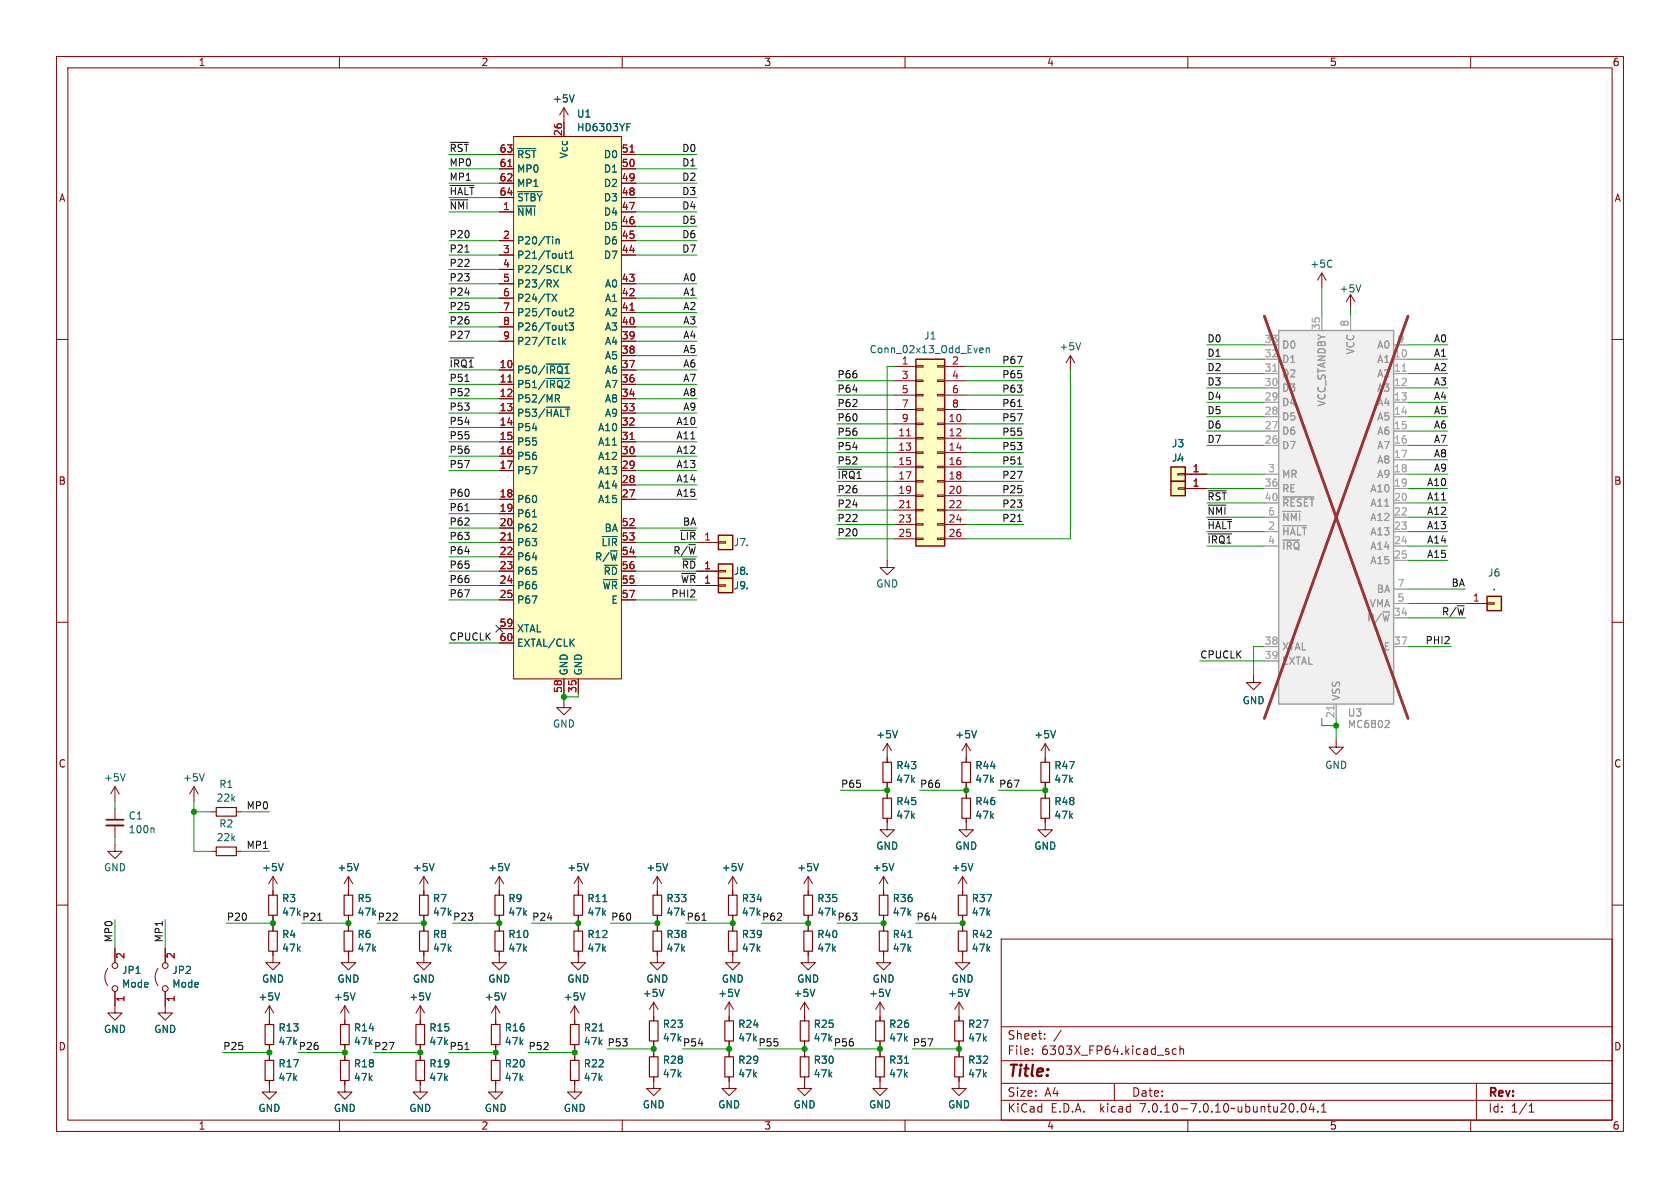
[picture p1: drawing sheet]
<svg xmlns="http://www.w3.org/2000/svg" width="297mm" height="210mm" viewBox="0 0 297 210" stroke-linecap="round" stroke-linejoin="round" font-family="sans-serif">
<g fill="none" stroke="#840000" stroke-width=".18">
<path d="M10 10h277v190h-277zM12 12h273v186h-273zM60 10v2M99.7 19.1v5M99.7 19.1l-.8 1.2M99.7 19.1l.8 1.2M110 10v2M160 10v2M210 10v2M260 10v2M88.3 37.5h2.5M88.3 34.9h2.5"/>
<path d="M88.3 32.4h2.5M88.3 29.8h2.5M88.3 27.3h2.5M90.8 24.1h19.1v95.9h-19.1zM109.9 37.5h2.5M109.9 34.9h2.5M109.9 32.4h2.5M109.9 29.8h2.5M109.9 27.3h2.5M10 60h2M88.3 42.5h2.5M88.3 45.1h2.5"/>
<path d="M88.3 47.6h2.5M88.3 57.8h2.5M88.3 55.2h2.5M88.3 52.7h2.5M88.3 50.2h2.5M109.9 42.5h2.5M109.9 45.1h2.5M109.9 57.8h2.5M109.9 55.2h2.5M109.9 52.7h2.5M109.9 50.2h2.5M109.9 40h2.5"/>
<path d="M233.7 48.3l-.8 1.2M233.7 48.3v2.5M233.7 48.3l.7 1.2M238.8 52.1l-.8 1.2M238.8 52.1v2.5M238.8 52.1l.7 1.2M285 60h2M88.3 65.4h2.5M88.3 67.9h2.5M88.3 70.5h2.5M88.3 73h2.5M88.3 75.6h2.5"/>
<path d="M88.3 78.1h2.5M88.3 60.3h2.5M109.9 65.4h2.5M109.9 67.9h2.5M109.9 70.5h2.5M109.9 73h2.5M109.9 75.6h2.5M109.9 78.1h2.5M109.9 62.9h2.5M109.9 60.3h2.5M158.1 64.8h3.8M158.1 74.9h3.8"/>
<path d="M158.1 77.5h3.8M158.1 67.3h3.8M158.1 69.9h3.8M158.1 72.4h3.8M161.9 79.9h1.3v.2h-1.3zM161.9 77.3h1.3v.3h-1.3zM161.9 74.8h1.3v.3h-1.3zM161.9 72.3h1.3v.2h-1.3zM161.9 69.7h1.3v.3h-1.3zM161.9 67.2h1.3v.2h-1.3zM161.9 64.6h1.3v.3h-1.3zM165.7 79.9h1.3v.2h-1.3z"/>
<path d="M165.7 77.3h1.3v.3h-1.3zM165.7 74.8h1.3v.3h-1.3zM165.7 72.3h1.3v.2h-1.3zM165.7 69.7h1.3v.3h-1.3zM165.7 67.2h1.3v.2h-1.3zM165.7 64.6h1.3v.3h-1.3zM167 64.8h3.8M167 74.9h3.8M167 77.5h3.8M167 67.3h3.8M167 69.9h3.8M167 72.4h3.8"/>
<path d="M189.2 62.9l-.7 1.2M189.2 62.9v2.5M189.2 62.9l.8 1.2M88.3 95.9h2.5M88.3 80.6h2.5M88.3 83.2h2.5M88.3 88.3h2.5M88.3 90.8h2.5M88.3 93.3h2.5M88.3 98.4h2.5M109.9 95.9h2.5M109.9 80.6h2.5"/>
<path d="M109.9 83.2h2.5M109.9 88.3h2.5M109.9 93.3h2.5M109.9 98.4h2.5M109.9 85.7h2.5M123.2 95.9h3.8M127 95.8h1.3v.2h-1.3zM156.8 99.1v1.2h1.3l-1.3 1.3-1.2-1.3h1.2M158.1 80h3.8M158.1 82.6h3.8M158.1 85.1h3.8M158.1 87.6h3.8"/>
<path d="M158.1 90.2h3.8M158.1 92.7h3.8M158.1 95.3h3.8M161.9 95.1h1.3v.3h-1.3zM161.9 92.6h1.3v.2h-1.3zM161.9 90h1.3v.3h-1.3zM161.9 87.5h1.3v.3h-1.3zM161.9 85h1.3v.2h-1.3zM161.9 82.4h1.3v.3h-1.3zM165.7 95.1h1.3v.3h-1.3zM165.7 92.6h1.3v.2h-1.3zM165.7 90h1.3v.3h-1.3z"/>
<path d="M165.7 87.5h1.3v.3h-1.3zM165.7 85h1.3v.2h-1.3zM165.7 82.4h1.3v.3h-1.3zM167 80h3.8M167 82.6h3.8M167 85.1h3.8M167 87.6h3.8M167 90.2h3.8M167 92.7h3.8M167 95.3h3.8M208.3 83.7h1.2v.2h-1.2zM208.3 86.2h1.2v.3h-1.2z"/>
<path d="M209.5 83.8h3.9M209.5 86.4h3.9M10 110h2M88.3 101h2.5M88.3 103.5h2.5M88.3 106h2.5M88.3 111.1h2.5M88.3 113.7h2.5M109.9 101h2.5M109.9 103.5h2.5M109.9 106h2.5M123.2 101h3.8"/>
<path d="M123.2 103.5h3.8M127 100.8h1.3v.3h-1.3zM127 103.4h1.3v.2h-1.3zM221.6 119.4v1.3h-1.3l1.3 1.2 1.3-1.2h-1.3M259.1 106.7h3.8M262.9 106.6h1.3v.2h-1.3zM285 110h2M20.3 139.1l-.7 1.2M20.3 139.1v2.5M20.3 139.1l.8 1.2M34.3 139.1l-.8 1.2M34.3 139.1v2.5"/>
<path d="M34.3 139.1l.8 1.2M99.7 123.8v1.3h1.3l-1.3 1.3-1.3-1.3h1.3M99.7 120v2.6M102.2 120v2.6M156.8 131.4v3.3M156.8 138.3v.8M156.8 131.4l-.7 1.3M156.8 131.4l.8 1.3M170.8 131.4v3.3M170.8 138.3v.8M170.8 131.4l-.7 1.3M170.8 131.4l.8 1.3"/>
<path d="M184.8 131.4v3.3M184.8 138.3v.8M184.8 131.4l-.8 1.3M184.8 131.4l.7 1.3M236.2 130.8v1.3h-1.3l1.3 1.3 1.3-1.3h-1.3M10 160h2M20.3 149.2v1.3h1.3l-1.3 1.3-1.3-1.3h1.3M20.3 142.9v2M20.3 145.9v2.1M37.5 143.5h.7M37.5 150.5h.7M41.8 143.5h.7"/>
<path d="M41.8 150.5h.7M48.3 154.9v3.3M48.3 154.9l-.8 1.3M48.3 154.9l.7 1.3M61.6 154.9v3.3M61.6 154.9l-.8 1.3M61.6 154.9l.8 1.3M74.9 154.9v3.3M74.9 154.9l-.7 1.3M74.9 154.9l.8 1.3M88.3 154.9l-.8 1.3M88.3 154.9v3.3"/>
<path d="M88.3 154.9l.7 1.3M102.2 154.9v3.3M102.2 154.9l-.7 1.3M102.2 154.9l.8 1.3M116.2 154.9v3.3M116.2 154.9l-.8 1.3M116.2 154.9l.8 1.3M129.5 154.9v3.3M129.5 154.9l-.7 1.3M129.5 154.9l.8 1.3M142.9 154.9v3.3M142.9 154.9l-.8 1.3"/>
<path d="M142.9 154.9l.7 1.3M156.2 154.9v3.3M156.2 154.9l-.8 1.3M156.2 154.9l.8 1.3M156.8 144.7v2h1.3l-1.3 1.3-1.2-1.3h1.2M156.8 140.3v.8M170.2 154.9l-.8 1.3M170.2 154.9v3.3M170.2 154.9l.7 1.3M170.8 144.7v2h1.3l-1.3 1.3-1.3-1.3h1.3M170.8 140.3v.8M184.8 144.7v2h1.3l-1.3 1.3-1.3-1.3h1.3"/>
<path d="M184.8 140.3v.8M285 160h2M19 171.2a2.54 2.54 0 0 0 0 3M20.3 175.3v3.8h1.3l-1.3 1.2-1.3-1.2h1.3M20.3 167.6v2.6M27.9 171.2a2.54 2.54 0 0 0 0 3M29.2 175.3v3.8h1.3l-1.3 1.2-1.3-1.2h1.3M29.2 167.6v2.6M47.6 177.8v3.3M47.6 177.8l-.7 1.3M47.6 177.8l.8 1.3M48.3 168.1v2.1h1.2l-1.2 1.3-1.3-1.3h1.3"/>
<path d="M48.3 161.8v.8M48.3 163.8v.8M61 177.8l-.8 1.3M61 177.8v3.3M61 177.8l.7 1.3M61.6 168.1v2.1h1.3l-1.3 1.3-1.3-1.3h1.3M61.6 161.8v.8M61.6 163.8v.8M74.3 177.8l-.8 1.3M74.3 177.8v3.3M74.3 177.8l.8 1.3M74.9 168.1v2.1h1.3l-1.3 1.3-1.2-1.3h1.2"/>
<path d="M74.9 161.8v.8M74.9 163.8v.8M87.6 177.8l-.7 1.3M87.6 177.8v3.3M87.6 177.8l.8 1.3M88.3 168.1v2.1h1.2l-1.2 1.3-1.3-1.3h1.3M88.3 161.8v.8M88.3 163.8v.8M101.6 177.8v3.3M101.6 177.8l-.8 1.3M101.6 177.8l.8 1.3M102.2 168.1v2.1h1.3l-1.3 1.3-1.2-1.3h1.2"/>
<path d="M102.2 161.8v.8M102.2 163.8v.8M115.6 177.2l-.8 1.2M115.6 177.2v3.3M115.6 177.2l.7 1.2M116.2 168.1v2.1h1.3l-1.3 1.3-1.3-1.3h1.3M116.2 161.8v.8M116.2 163.8v.8M128.9 177.2l-.8 1.2M128.9 177.2v3.3M128.9 177.2l.8 1.2M129.5 168.1v2.1h1.3l-1.3 1.3-1.2-1.3h1.2"/>
<path d="M129.5 161.8v.8M129.5 163.8v.8M142.2 177.2v3.3M142.2 177.2l-.7 1.2M142.2 177.2l.8 1.2M142.9 168.1v2.1h1.2l-1.2 1.3-1.3-1.3h1.3M142.9 161.8v.8M142.9 163.8v.8M155.6 177.2v3.3M155.6 177.2l-.8 1.2M155.6 177.2l.7 1.2M156.2 168.1v2.1h1.3l-1.3 1.3-1.3-1.3h1.3"/>
<path d="M156.2 161.8v.8M156.2 163.8v.8M169.5 177.2v3.3M169.5 177.2l-.7 1.2M169.5 177.2l.8 1.2M170.2 168.1v2.1h1.2l-1.2 1.3-1.3-1.3h1.3M170.2 161.8v.8M170.2 163.8v.8M177 166h108v32h-108zM47.6 191v2h1.3l-1.3 1.3-1.2-1.3h1.2M47.6 184.7v.7M47.6 186.7v.8"/>
<path d="M60 198v2M61 191v2h1.2l-1.2 1.3-1.3-1.3h1.3M61 184.7v.7M61 186.7v.8M74.3 191v2h1.3l-1.3 1.3-1.3-1.3h1.3M74.3 184.7v.7M74.3 186.7v.8M87.6 191v2h1.3l-1.3 1.3-1.2-1.3h1.2M87.6 184.7v.7M87.6 186.7v.8M101.6 191v2h1.3l-1.3 1.3-1.3-1.3h1.3M101.6 184.7v.7"/>
<path d="M101.6 186.7v.8M110 198v2M115.6 190.4v2h1.2l-1.2 1.3-1.3-1.3h1.3M115.6 184v.8M115.6 186.1v.7M128.9 190.4v2h1.3l-1.3 1.3-1.3-1.3h1.3M128.9 184v.8M128.9 186.1v.7M142.2 190.4v2h1.3l-1.3 1.3-1.2-1.3h1.2M142.2 184v.8M142.2 186.1v.7M155.6 190.4v2h1.2l-1.2 1.3-1.3-1.3h1.3"/>
<path d="M155.6 184v.8M155.6 186.1v.7M160 198v2M169.5 190.4v2h1.3l-1.3 1.3-1.2-1.3h1.2M169.5 184v.8M169.5 186.1v.7M177 194.5h108M177 191.5h108M177 187.5h108M177 181.5h108M182.5 186.3v.1M182.5 185.5v.1"/>
<path d="M184.7 183.6v.1M184.7 182.8v.1M187.6 182.1l-1.3 2M197 191.5v3M208 185.5l-.5-.1-.3 .3v.4l.2 .2h.6M208.6 185.5l.2-.1 .4 .1v.9M208.6 184.9v1.5M210 198v2M229.4 196.5v.1M230.2 195.2l.2-.1a.81 .81 0 0 1 .6 .6 .81 .81 0 0 1-.3 .8l-.2 .1a.81 .81 0 0 1-.3-1.4zM231.8 195l-.3 1.1h.9M232.2 195.6v1"/>
<path d="M233 196.5v.1M233.6 196.6h.9M233.6 195.5l.4-.4v1.5M260 198v2M261 191.5v6.5M270.3 196.6h.9M270.3 195.5l.4-.4v1.5"/>
<circle cx="20.3" cy="174.8" r=".51"/>
<circle cx="20.3" cy="170.7" r=".51"/>
<circle cx="29.2" cy="174.8" r=".51"/>
<circle cx="29.2" cy="170.7" r=".51"/>
</g>
<g fill="none" stroke="#006464" stroke-width=".18">
<path d="M101.5 16.8l-.4 1.2M91.5 36.4h3.2M91.5 26.3h3.2M91.5 33.9h4.3M110.8 22.5h.5M110.8 21.8h.6M97.6 52l.8 1.3M97.9 49.5l.8 1.2M98.3 42.3v.8M98.3 42.4l.2-.1h.3l.1 .8M98.4 52l-.8 1.3M98.7 49.5l-.8 1.2"/>
<path d="M99.5 59.6v1.3M99.8 44.8h.5M99.8 55h.5M99.8 57.5h.5M100 44.4v1.1l.3 .2M100 55.6l.3 .2M100 58.2l.3 .2M100.2 46.9v1.3M100.4 47.5l.6 .7M100.6 57.1h.8l-.4 .5 .3 .1v.5l-.2 .2-.5-.2M100.7 45.7h.7M100.7 44.8l.3-.4v1.3"/>
<path d="M100.7 54.7l.4-.1 .3 .3-.8 .9h.8M101 46.9l-.8 .8M235.2 46l.3 .1M235.5 47.1l-.3 .1M240.6 50.3l-.4 1.3M96.6 64.4h4.1M96.6 66.9h4.1M96.6 72h4.1M98.2 69.8h.5l.2 .2-.1 .4-.6 .1M98.5 70.5l.4 .6M98.8 60.7l.2 .2M99.6 60.4l.3 .5"/>
<path d="M99.9 60.1l-.4 .4M173.4 61.5l.3 .1 .1 .2-.6 .1M173.7 62.3l-.3 .1M174.4 61.6l.1-.1 .3 .1 .1 .8M174.4 61.5v.9M191 60.6l-.4 1.3M94.1 91.4h.8M106.5 94.8h2.6M101 113.5l.5 .7M101.5 113l-.7 .7M22.1 136.8l-.4 1.3M36.1 136.8l-.4 1.3"/>
<path d="M158.7 129.2l-.5 1.2M172.6 129.2l-.4 1.2M186.6 129.2l-.4 1.2M27 146.4l.2 .1v.7M50.1 152.7l-.4 1.2M63.4 152.7l-.4 1.2M76.7 152.7l-.4 1.2M90.1 152.7l-.4 1.2M104 152.7l-.4 1.2M106.6 159.4h.7M118 152.7l-.4 1.2M131.4 152.7l-.5 1.2"/>
<path d="M144.7 152.7l-.4 1.2M158 152.7l-.4 1.2M172 152.7l-.4 1.2M49.4 175.5l-.4 1.3M62.8 175.5l-.4 1.3M76.1 175.5l-.4 1.3M89.4 175.5l-.4 1.3M103.4 175.5l-.4 1.3M117.4 174.9l-.4 1.3M130.7 174.9l-.4 1.3M144.1 174.9l-.5 1.3M157.4 174.9l-.4 1.3"/>
<path d="M160.5 165.7h.8M171.4 174.9l-.5 1.3M105.9 182.2h.8M159.9 188h.7"/>
</g>
<g fill="none" stroke="#840000" stroke-width=".2">
<path d="M156.1 134.7h1.5v3.6h-1.5zM170.1 134.7h1.5v3.6h-1.5zM184 134.7h1.5v3.6h-1.5zM38.2 142.7h3.6v1.6h-3.6zM38.2 149.7h3.6v1.6h-3.6zM47.5 158.2h1.5v3.6h-1.5zM60.8 158.2h1.6v3.6h-1.6zM74.2 158.2h1.5v3.6h-1.5zM87.5 158.2h1.5v3.6h-1.5zM101.5 158.2h1.5v3.6h-1.5zM115.4 158.2h1.6v3.6h-1.6zM128.8 158.2h1.5v3.6h-1.5z"/>
<path d="M142.1 158.2h1.5v3.6h-1.5zM155.4 158.2h1.6v3.6h-1.6zM156.1 141.1h1.5v3.6h-1.5zM169.4 158.2h1.5v3.6h-1.5zM170.1 141.1h1.5v3.6h-1.5zM184 141.1h1.5v3.6h-1.5zM47.5 164.6h1.5v3.5h-1.5zM60.8 164.6h1.6v3.5h-1.6zM74.2 164.6h1.5v3.5h-1.5zM87.5 164.6h1.5v3.5h-1.5zM101.5 164.6h1.5v3.5h-1.5zM115.4 164.6h1.6v3.5h-1.6z"/>
<path d="M128.8 164.6h1.5v3.5h-1.5zM142.1 164.6h1.5v3.5h-1.5zM155.4 164.6h1.6v3.5h-1.6zM169.4 164.6h1.5v3.5h-1.5zM46.9 181.1h1.5v3.6h-1.5zM46.9 187.5h1.5v3.5h-1.5zM60.2 187.5h1.5v3.5h-1.5zM60.2 181.1h1.5v3.6h-1.5zM73.5 181.1h1.6v3.6h-1.6zM73.5 187.5h1.6v3.5h-1.6zM86.9 181.1h1.5v3.6h-1.5zM86.9 187.5h1.5v3.5h-1.5z"/>
<path d="M100.8 181.1h1.6v3.6h-1.6zM100.8 187.5h1.6v3.5h-1.6zM114.8 186.8h1.5v3.6h-1.5zM114.8 180.5h1.5v3.5h-1.5zM128.1 180.5h1.6v3.5h-1.6zM128.1 186.8h1.6v3.6h-1.6zM141.5 180.5h1.5v3.5h-1.5zM141.5 186.8h1.5v3.6h-1.5zM154.8 180.5h1.5v3.5h-1.5zM154.8 186.8h1.5v3.6h-1.5zM168.8 180.5h1.5v3.5h-1.5zM168.8 186.8h1.5v3.6h-1.5z"/>
</g>
<g fill="#ffffc2" stroke="#ffffc2" stroke-width=".18">
<path d="M161.9 63.5h5.1v33h-5.1z"/>
<path d="M207 82.6h2.5v2.5h-2.5z"/>
<path d="M207 85.1h2.5v2.5h-2.5z"/>
<path d="M262.9 105.4h2.5v2.6h-2.5z"/>
<path d="M127 99.7h2.5v2.5h-2.5z"/>
<path d="M127 94.6h2.5v2.6h-2.5z"/>
<path d="M127 102.2h2.5v2.6h-2.5z"/>
<path d="M90.8 24.1h19.1v95.9h-19.1z"/>
</g>
<path d="M161.9 63.5h5.1v33h-5.1zM127 99.7h2.5v2.5h-2.5zM127 94.6h2.5v2.6h-2.5zM207 82.6h2.5v2.5h-2.5zM207 85.1h2.5v2.5h-2.5zM127 102.2h2.5v2.6h-2.5zM262.9 105.4h2.5v2.6h-2.5z" fill="none" stroke="#840000" stroke-width=".25"/>
<path d="M89.8 29.4h.7M111.4 26.9h.7M111.4 54.8h.7M89.8 67.5h.7M111.4 77.7h.7M160.3 77.1h.7M89.8 95.5h.7M160.3 89.8h.7" fill="none" stroke="#a90000" stroke-width=".18"/>
<path d="M18.8 145.9h3" fill="none" stroke="#840000" stroke-width=".33"/>
<path d="M18.8 144.9h3" fill="none" stroke="#840000" stroke-width=".3"/>
<path d="M226.1 58.4h20.3v66.1h-20.3z" fill="#f0f0f0" stroke="#f0f0f0" stroke-width=".18"/>
<path d="M226.1 58.4h20.3v66.1h-20.3z" fill="none" stroke="#a1a1a1" stroke-width=".25"/>
<g fill="none" stroke="#a1a1a1" stroke-width=".18">
<path d="M233.7 55.9v2.5M238.8 55.9v2.5M223.5 63.5h2.6M223.5 66h2.6M223.5 68.6h2.6M223.5 71.1h2.6M223.5 73.7h2.6M223.5 76.2h2.6M223.5 78.7h2.6M223.5 61h2.6M246.4 63.5h2.5M246.4 66h2.5"/>
<path d="M246.4 68.6h2.5M246.4 71.1h2.5M246.4 73.7h2.5M246.4 76.2h2.5M246.4 78.7h2.5M246.4 61h2.5M223.5 83.8h2.6M223.5 86.4h2.6M223.5 94h2.6M223.5 88.9h2.6M223.5 91.4h2.6M223.5 96.5h2.6"/>
<path d="M246.4 81.3h2.5M246.4 83.8h2.5M246.4 86.4h2.5M246.4 94h2.5M246.4 88.9h2.5M246.4 91.4h2.5M246.4 96.5h2.5M246.4 99.1h2.5M223.5 114.3h2.6M223.5 116.8h2.6M246.4 109.2h2.5M246.4 114.3h2.5"/>
<path d="M246.4 106.7h2.5M246.4 104.1h2.5M236.2 124.5v2.5"/>
</g>
<path d="M225 65.6h.8M247.9 65.6h.7M235.8 124.8v.7" fill="none" stroke="#aaa" stroke-width=".18"/>
<path d="M226.8 92.9h4.2M226.8 95.5h2.9M226.8 87.9h5.5M226.8 90.4h3.1M245.4 127.3l.2 .3-.1 .3-.7 .7h.8" fill="none" stroke="#989898" stroke-width=".18"/>
<path d="M223.5 55.9l25.4 71.1M248.9 55.9l-25.4 71.1" fill="none" stroke="#9d3333" stroke-width=".46"/>
<g fill="none" stroke="#0f0f0f" stroke-width=".18">
<path d="M79.6 25.2h3.2M79.6 35.3h3.1M79.6 32.8h4.2M82.2 44.6h.7M79.6 63.3h4.2M82.2 67.4h.7M179.9 71.9h.7M82.2 90.3h.7M148.2 83h4.1M179.9 92.2h.7M179.9 82h.7M213.6 94.4h4.1"/>
<path d="M213.6 86.8h3.2M213.6 91.8h4.1M213.6 89.3h3.1M56.2 162.7h.7M124.1 162.7h.7M82.2 185.5h.7"/>
</g>
<g fill="none" stroke="#009600" stroke-width=".18">
<path d="M79.4 37.5h8.9M79.4 34.9h8.9M79.4 27.3h8.9M79.4 29.8h8.9M79.4 32.4h8.9M112.4 37.5h10.8M112.4 34.9h10.8M112.4 27.3h10.8M112.4 29.8h10.8M112.4 32.4h10.8M79.4 42.5h8.9M79.4 55.2h8.9"/>
<path d="M79.4 57.8h8.9M79.4 45.1h8.9M79.4 50.2h8.9M79.4 52.7h8.9M79.4 47.6h8.9M112.4 40h10.8M112.4 42.5h10.8M112.4 55.2h10.8M112.4 57.8h10.8M112.4 45.1h10.8M112.4 50.2h10.8M112.4 52.7h10.8"/>
<path d="M233.7 50.8v5.1M238.8 54.6v1.3M79.4 75.6h8.9M79.4 70.5h8.9M79.4 73h8.9M79.4 67.9h8.9M79.4 65.4h8.9M79.4 60.3h8.9M79.4 78.1h8.9M112.4 75.6h10.8M112.4 70.5h10.8M112.4 73h10.8"/>
<path d="M112.4 67.9h10.8M112.4 62.9h10.8M112.4 65.4h10.8M112.4 60.3h10.8M112.4 78.1h10.8M148 69.9h10.1M148 74.9h10.1M148 72.4h10.1M148 77.5h10.1M148 67.3h10.1M158.1 64.8h-1.3v34.3M170.8 64.8h10.2"/>
<path d="M170.8 69.9h10.2M170.8 74.9h10.2M170.8 72.4h10.2M170.8 77.5h10.2M170.8 67.3h10.2M189.2 65.4v29.9h-18.4M213.4 68.6h10.1M213.4 73.7h10.1M213.4 71.1h10.1M213.4 78.7h10.1M213.4 76.2h10.1M213.4 63.5h10.1"/>
<path d="M213.4 61h10.1M213.4 66h10.1M248.9 68.6h7M248.9 73.7h7M248.9 71.1h7M248.9 78.7h7M248.9 76.2h7M248.9 63.5h7M248.9 61h7M248.9 66h7M79.4 83.2h8.9M79.4 88.3h8.9"/>
<path d="M79.4 95.9h8.9M79.4 93.3h8.9M79.4 98.4h8.9M79.4 80.6h8.9M79.4 90.8h8.9M112.4 83.2h10.8M112.4 85.7h10.8M112.4 88.3h10.8M112.4 95.9h10.8M112.4 93.3h10.8M112.4 98.4h10.8M112.4 80.6h10.8"/>
<path d="M148 82.6h10.1M148 95.3h10.1M148 85.1h10.1M148 80h10.1M148 90.2h10.1M148 87.6h10.1M148 92.7h10.1M170.8 82.6h10.2M170.8 85.1h10.2M170.8 80h10.2M170.8 90.2h10.2M170.8 87.6h10.2"/>
<path d="M170.8 92.7h10.2M213.4 83.8h10.1M213.4 91.4h10.1M213.4 88.9h10.1M213.4 86.4h10.1M213.4 94h10.1M213.4 96.5h10.1M248.9 81.3h7M248.9 83.8h7M248.9 91.4h7M248.9 88.9h7M248.9 86.4h7"/>
<path d="M248.9 94h7M248.9 96.5h7M248.9 99.1h7M79.4 106h8.9M79.4 101h8.9M79.4 103.5h8.9M79.4 113.7h8.9M112.4 106h10.8M112.4 101h10.8M112.4 103.5h10.8M212.1 116.8h11.4M223.5 114.3h-1.9v5.1"/>
<path d="M248.9 104.1h10.2M248.9 114.3h7.6M248.9 109.2h10.2M248.9 106.7h10.2M99.7 122.6v1.2M102.2 122.6v.6h-2.5M148.6 139.7h8.2M156.8 139.1v1.2M162.6 139.7h8.2M170.8 139.1v1.2M176.5 139.7h8.3M184.8 139.1v1.2"/>
<path d="M233.7 127v1.3h2.5M236.2 127v3.8M20.3 141.6v1.3M20.3 148v1.2M34.3 141.6v8.9h3.2M34.3 143.5h3.2M42.5 150.5h5.1M42.5 143.5h5.1M20.3 162.6v5M29.2 162.6v5M40 163.2h8.3M48.3 162.6v1.2"/>
<path d="M53.3 163.2h8.3M61.6 162.6v1.2M66.7 163.2h8.2M74.9 162.6v1.2M80 163.2h8.3M88.3 162.6v1.2M94 163.2h8.2M102.2 162.6v1.2M107.9 163.2h8.3M116.2 162.6v1.2M121.3 163.2h8.2M129.5 162.6v1.2"/>
<path d="M134.6 163.2h8.3M142.9 162.6v1.2M148 163.2h8.2M156.2 162.6v1.2M161.9 163.2h8.3M170.2 162.6v1.2M39.4 186.1h8.2M47.6 185.4v1.3M52.7 186.1h8.3M61 185.4v1.3M66 186.1h8.3M74.3 185.4v1.3"/>
<path d="M79.4 186.1h8.2M87.6 185.4v1.3M93.3 186.1h8.3M101.6 185.4v1.3M107.3 185.4h8.3M115.6 184.8v1.3M120.6 185.4h8.3M128.9 184.8v1.3M134 185.4h8.2M142.2 184.8v1.3M147.3 185.4h8.3M155.6 184.8v1.3"/>
<path d="M161.3 185.4h8.2M169.5 184.8v1.3"/>
</g>
<path d="M87.7 110.5l1.2 1.2M88.9 110.5l-1.2 1.2" fill="none" stroke="#000084" stroke-width=".18"/>
<g fill="#009600" stroke="#009600" stroke-width=".18">
<circle cx="99.7" cy="123.2" r=".46"/>
<circle cx="88.3" cy="163.2" r=".46"/>
<circle cx="102.2" cy="163.2" r=".46"/>
<circle cx="129.5" cy="163.2" r=".46"/>
<circle cx="116.2" cy="163.2" r=".46"/>
<circle cx="236.2" cy="128.3" r=".46"/>
<circle cx="170.8" cy="139.7" r=".46"/>
<circle cx="184.8" cy="139.7" r=".46"/>
<circle cx="156.8" cy="139.7" r=".46"/>
<circle cx="115.6" cy="185.4" r=".46"/>
<circle cx="101.6" cy="186.1" r=".46"/>
<circle cx="142.2" cy="185.4" r=".46"/>
<circle cx="128.9" cy="185.4" r=".46"/>
<circle cx="34.3" cy="143.5" r=".46"/>
<circle cx="155.6" cy="185.4" r=".46"/>
<circle cx="169.5" cy="185.4" r=".46"/>
<circle cx="156.2" cy="163.2" r=".46"/>
<circle cx="170.2" cy="163.2" r=".46"/>
<circle cx="142.9" cy="163.2" r=".46"/>
<circle cx="48.3" cy="163.2" r=".46"/>
<circle cx="61" cy="186.1" r=".46"/>
<circle cx="74.3" cy="186.1" r=".46"/>
<circle cx="47.6" cy="186.1" r=".46"/>
<circle cx="74.9" cy="163.2" r=".46"/>
<circle cx="61.6" cy="163.2" r=".46"/>
<circle cx="87.6" cy="186.1" r=".46"/>
</g>
<text font-size="2.8" fill="#840000" x="178" y="190.9">Title:</text>
<g font-size="2.1" fill="#840000">
<text x="178" y="184">Sheet:</text>
<text x="178" y="186.7">File:</text>
<text x="184.1" y="186.7">6303X_FP64.kicad_sch</text>
<text x="178" y="196.9">KiCad</text>
<text x="178" y="194.1">Size:</text>
<text x="184.7" y="194.1">A4</text>
<text x="185.7" y="196.9">E.D.A.</text>
<text x="194.6" y="196.9">kicad</text>
<text x="200" y="194.1">Date:</text>
<text x="201.8" y="196.9">7.0.10-7.0.10~ubuntu20.04.1</text>
<text x="263" y="194.3">Rev:</text>
<text x="263" y="196.9">Id:</text>
<text x="267.1" y="196.9">1/1</text>
</g>
<g font-size="1.8" fill="#840000">
<text x="35" y="11.9">1</text>
<text x="85" y="11.9">2</text>
<text x="135" y="11.9">3</text>
<text x="185" y="11.9">4</text>
<text x="235" y="11.9">5</text>
<text x="285" y="11.9">6</text>
<text x="10.3" y="35.9">A</text>
<text x="285.3" y="35.9">A</text>
<text x="10.3" y="85.9">B</text>
<text x="285.3" y="85.9">B</text>
<text x="10.3" y="135.9">C</text>
<text x="285.3" y="135.9">C</text>
<text x="10.3" y="185.9">D</text>
<text x="285.3" y="185.9">D</text>
<text x="35" y="199.9">1</text>
<text x="85" y="199.9">2</text>
<text x="135" y="199.9">3</text>
<text x="185" y="199.9">4</text>
<text x="235" y="199.9">5</text>
<text x="285" y="199.9">6</text>
</g>
<g font-size="1.8" fill="#006464">
<text x="97.7" y="18.3">+5V</text>
<text x="101.9" y="21">U1</text>
<text x="101.9" y="23.4">HD6303YF</text>
<text x="91.3" y="28.2">~{RST}</text>
<text x="100.6" y="28.1" transform="rotate(-90 100.6 28.1)">Vcc</text>
<text x="106.7" y="28.2">D0</text>
<text x="91.3" y="30.7">MP0</text>
<text x="91.3" y="33.2">MP1</text>
<text x="91.3" y="35.8">~{STBY}</text>
<text x="106.7" y="35.8">D3</text>
<text x="106.7" y="33.2">D2</text>
<text x="106.7" y="30.7">D1</text>
<text x="91.3" y="38.3">~{NMI}</text>
<text x="106.7" y="40.9">D5</text>
<text x="106.7" y="38.3">D4</text>
<text x="91.3" y="43.4">P20/Tin</text>
<text x="91.3" y="45.9">P21/Tout1</text>
<text x="106.7" y="45.9">D7</text>
<text x="106.7" y="43.4">D6</text>
<text x="231.6" y="47.5">+5C</text>
<text x="91.3" y="48.5">P22/SCLK</text>
<text x="91.3" y="51">P23/RX</text>
<text x="91.3" y="53.6">P24/TX</text>
<text x="106.8" y="53.6">A1</text>
<text x="106.8" y="51">A0</text>
<text x="236.7" y="51.9">+5V</text>
<text x="91.3" y="56.1">P25/Tout2</text>
<text x="91.3" y="58.6">P26/Tout3</text>
<text x="106.8" y="58.6">A3</text>
<text x="106.8" y="56.1">A2</text>
<text x="91.3" y="61.2">P27/Tclk</text>
<text x="106.8" y="63.7">A5</text>
<text x="106.8" y="61.2">A4</text>
<text x="153.6" y="62.6">Conn_02x13_Odd_Even</text>
<text x="163.3" y="60.2">J1</text>
<text x="187.2" y="62.1">+5V</text>
<text x="91.3" y="66.3">P50/~{IRQ1}</text>
<text x="91.3" y="68.8">P51/~{IRQ2}</text>
<text x="91.3" y="71.3">P52/MR</text>
<text x="106.8" y="71.3">A8</text>
<text x="106.8" y="68.8">A7</text>
<text x="106.8" y="66.3">A6</text>
<text x="91.3" y="73.9">P53/~{HALT}</text>
<text x="91.3" y="76.4">P54</text>
<text x="105.6" y="76.4">A10</text>
<text x="106.8" y="73.9">A9</text>
<text x="91.3" y="79">P55</text>
<text x="91.3" y="81.5">P56</text>
<text x="105.6" y="81.5">A12</text>
<text x="105.6" y="79">A11</text>
<text x="207.1" y="79.3">J3</text>
<text x="207.1" y="81.8">J4</text>
<text x="207.9" y="81.7">.</text>
<text x="91.3" y="84">P57</text>
<text x="91.3" y="89.1">P60</text>
<text x="105.6" y="89.1">A15</text>
<text x="105.6" y="86.6">A14</text>
<text x="105.6" y="84">A13</text>
<text x="207.9" y="84.2">.</text>
<text x="91.3" y="91.7">P61</text>
<text x="91.3" y="94.2">P62</text>
<text x="106.8" y="94.2">BA</text>
<text x="91.3" y="96.7">P63</text>
<text x="91.3" y="99.3">P64</text>
<text x="91.3" y="101.8">P65</text>
<text x="105.1" y="99.3">R/~{W}</text>
<text x="106.2" y="96.7">~{LIR}</text>
<text x="106.6" y="101.8">~{RD}</text>
<text x="129.6" y="101.8">J8.</text>
<text x="129.6" y="96.7">J7.</text>
<text x="91.3" y="104.4">P66</text>
<text x="91.3" y="106.9">P67</text>
<text x="106.4" y="104.4">~{WR}</text>
<text x="108" y="106.9">E</text>
<text x="129.6" y="104.4">J9.</text>
<text x="154.8" y="104.1">GND</text>
<text x="263" y="102.1">J6</text>
<text x="263.8" y="104.6">.</text>
<text x="91.3" y="112">XTAL</text>
<text x="91.3" y="114.5">EXTAL/CLK</text>
<text x="100.6" y="119.5" transform="rotate(-90 100.6 119.5)">GND</text>
<text x="103.1" y="119.5" transform="rotate(-90 103.1 119.5)">GND</text>
<text x="219.6" y="124.7">GND</text>
<text x="97.7" y="128.8">GND</text>
<text x="154.8" y="130.7">+5V</text>
<text x="168.8" y="130.7">+5V</text>
<text x="182.7" y="130.7">+5V</text>
<text x="158.4" y="136.2">R43</text>
<text x="172.3" y="136.2">R44</text>
<text x="186.3" y="136.2">R47</text>
<text x="234.2" y="136.1">GND</text>
<text x="18.3" y="138.3">+5V</text>
<text x="32.3" y="138.3">+5V</text>
<text x="38.2" y="141.9">22k</text>
<text x="38.7" y="139.5">R1</text>
<text x="158.4" y="138.6">47k</text>
<text x="158.4" y="142.5">R45</text>
<text x="172.3" y="138.6">47k</text>
<text x="172.3" y="142.5">R46</text>
<text x="186.3" y="138.6">47k</text>
<text x="186.3" y="142.5">R48</text>
<text x="22.7" y="145.1">C1</text>
<text x="22.7" y="147.5">100n</text>
<text x="38.2" y="148.9">22k</text>
<text x="38.7" y="146.5">R2</text>
<text x="158.4" y="145">47k</text>
<text x="172.3" y="145">47k</text>
<text x="186.3" y="145">47k</text>
<text x="18.3" y="154.2">GND</text>
<text x="46.2" y="154.2">+5V</text>
<text x="59.6" y="154.2">+5V</text>
<text x="72.9" y="154.2">+5V</text>
<text x="86.2" y="154.2">+5V</text>
<text x="100.2" y="154.2">+5V</text>
<text x="114.2" y="154.2">+5V</text>
<text x="127.5" y="154.2">+5V</text>
<text x="140.8" y="154.2">+5V</text>
<text x="154.2" y="154.2">+5V</text>
<text x="154.8" y="150.4">GND</text>
<text x="168.1" y="154.2">+5V</text>
<text x="168.8" y="150.4">GND</text>
<text x="182.7" y="150.4">GND</text>
<text x="49.8" y="159.7">R3</text>
<text x="63.1" y="159.7">R5</text>
<text x="76.4" y="159.7">R7</text>
<text x="89.8" y="159.7">R9</text>
<text x="103.7" y="159.7">R11</text>
<text x="117.7" y="159.7">R33</text>
<text x="131" y="159.7">R34</text>
<text x="144.4" y="159.7">R35</text>
<text x="157.7" y="159.7">R36</text>
<text x="171.7" y="159.7">R37</text>
<text x="49.8" y="162.1">47k</text>
<text x="49.8" y="166">R4</text>
<text x="63.1" y="166">R6</text>
<text x="63.1" y="162.1">47k</text>
<text x="76.4" y="166">R8</text>
<text x="76.4" y="162.1">47k</text>
<text x="89.8" y="162.1">47k</text>
<text x="89.8" y="166">R10</text>
<text x="103.7" y="162.1">47k</text>
<text x="103.7" y="166">R12</text>
<text x="117.7" y="162.1">47k</text>
<text x="117.7" y="166">R38</text>
<text x="131" y="162.1">47k</text>
<text x="131" y="166">R39</text>
<text x="144.4" y="162.1">47k</text>
<text x="144.4" y="166">R40</text>
<text x="157.7" y="162.1">47k</text>
<text x="157.7" y="166">R41</text>
<text x="171.7" y="162.1">47k</text>
<text x="171.7" y="166">R42</text>
<text x="21.5" y="172.4">JP1</text>
<text x="30.4" y="172.4">JP2</text>
<text x="46.2" y="173.9">GND</text>
<text x="49.8" y="168.4">47k</text>
<text x="59.6" y="173.9">GND</text>
<text x="63.1" y="168.4">47k</text>
<text x="72.9" y="173.9">GND</text>
<text x="76.4" y="168.4">47k</text>
<text x="86.2" y="173.9">GND</text>
<text x="89.8" y="168.4">47k</text>
<text x="100.2" y="173.9">GND</text>
<text x="103.7" y="168.4">47k</text>
<text x="114.2" y="173.9">GND</text>
<text x="117.7" y="168.4">47k</text>
<text x="127.5" y="173.9">GND</text>
<text x="131" y="168.4">47k</text>
<text x="140.8" y="173.9">GND</text>
<text x="144.4" y="168.4">47k</text>
<text x="154.2" y="173.9">GND</text>
<text x="157.7" y="168.4">47k</text>
<text x="168.1" y="173.9">GND</text>
<text x="171.7" y="168.4">47k</text>
<text x="21.5" y="174.8">Mode</text>
<text x="30.4" y="174.8">Mode</text>
<text x="45.6" y="177.1">+5V</text>
<text x="58.9" y="177.1">+5V</text>
<text x="72.3" y="177.1">+5V</text>
<text x="85.6" y="177.1">+5V</text>
<text x="99.6" y="177.1">+5V</text>
<text x="113.5" y="176.4">+5V</text>
<text x="126.9" y="176.4">+5V</text>
<text x="140.2" y="176.4">+5V</text>
<text x="153.5" y="176.4">+5V</text>
<text x="167.5" y="176.4">+5V</text>
<text x="18.3" y="182.8">GND</text>
<text x="27.2" y="182.8">GND</text>
<text x="49.1" y="185">47k</text>
<text x="49.1" y="182.5">R13</text>
<text x="62.5" y="185">47k</text>
<text x="62.5" y="182.5">R14</text>
<text x="75.8" y="185">47k</text>
<text x="75.8" y="182.5">R15</text>
<text x="89.1" y="185">47k</text>
<text x="89.1" y="182.5">R16</text>
<text x="103.1" y="185">47k</text>
<text x="103.1" y="182.5">R21</text>
<text x="117.1" y="184.3">47k</text>
<text x="117.1" y="181.9">R23</text>
<text x="130.4" y="184.3">47k</text>
<text x="130.4" y="181.9">R24</text>
<text x="143.7" y="184.3">47k</text>
<text x="143.7" y="181.9">R25</text>
<text x="157.1" y="184.3">47k</text>
<text x="157.1" y="181.9">R26</text>
<text x="171.1" y="184.3">47k</text>
<text x="171.1" y="181.9">R27</text>
<text x="49.1" y="191.3">47k</text>
<text x="49.1" y="188.9">R17</text>
<text x="62.5" y="191.3">47k</text>
<text x="62.5" y="188.9">R18</text>
<text x="75.8" y="191.3">47k</text>
<text x="75.8" y="188.9">R19</text>
<text x="89.1" y="191.3">47k</text>
<text x="89.1" y="188.9">R20</text>
<text x="103.1" y="191.3">47k</text>
<text x="103.1" y="188.9">R22</text>
<text x="117.1" y="190.7">47k</text>
<text x="117.1" y="188.2">R28</text>
<text x="130.4" y="190.7">47k</text>
<text x="130.4" y="188.2">R29</text>
<text x="143.7" y="190.7">47k</text>
<text x="143.7" y="188.2">R30</text>
<text x="157.1" y="190.7">47k</text>
<text x="157.1" y="188.2">R31</text>
<text x="171.1" y="190.7">47k</text>
<text x="171.1" y="188.2">R32</text>
<text x="45.6" y="196.8">GND</text>
<text x="58.9" y="196.8">GND</text>
<text x="72.3" y="196.8">GND</text>
<text x="85.6" y="196.8">GND</text>
<text x="99.6" y="196.8">GND</text>
<text x="113.5" y="196.1">GND</text>
<text x="126.9" y="196.1">GND</text>
<text x="140.2" y="196.1">GND</text>
<text x="153.5" y="196.1">GND</text>
<text x="167.5" y="196.1">GND</text>
</g>
<g font-size="1.8" fill="#0f0f0f">
<text x="79.4" y="27">~{RST}</text>
<text x="79.4" y="29.5">MP0</text>
<text x="120.5" y="29.5">D1</text>
<text x="120.5" y="27">D0</text>
<text x="79.4" y="34.6">~{HALT}</text>
<text x="79.4" y="32">MP1</text>
<text x="120.5" y="34.6">D3</text>
<text x="120.5" y="32">D2</text>
<text x="79.4" y="37.1">~{NMI}</text>
<text x="120.5" y="37.1">D4</text>
<text x="120.5" y="39.7">D5</text>
<text x="79.4" y="47.3">P22</text>
<text x="79.4" y="44.7">P21</text>
<text x="79.4" y="42.2">P20</text>
<text x="120.5" y="44.7">D7</text>
<text x="120.5" y="42.2">D6</text>
<text x="79.4" y="52.4">P24</text>
<text x="79.4" y="49.8">P23</text>
<text x="120.7" y="49.8">A0</text>
<text x="120.7" y="52.4">A1</text>
<text x="79.4" y="54.9">P25</text>
<text x="79.4" y="60">P27</text>
<text x="79.4" y="57.4">P26</text>
<text x="120.7" y="54.9">A2</text>
<text x="120.7" y="60">A4</text>
<text x="120.7" y="57.4">A3</text>
<text x="79.4" y="65.1">~{IRQ1}</text>
<text x="120.7" y="62.5">A5</text>
<text x="120.7" y="65.1">A6</text>
<text x="177.1" y="64.4">P67</text>
<text x="213.4" y="60.6">D0</text>
<text x="213.4" y="65.7">D2</text>
<text x="213.4" y="63.2">D1</text>
<text x="253.4" y="63.2">A1</text>
<text x="253.4" y="60.6">A0</text>
<text x="253.4" y="65.7">A2</text>
<text x="79.4" y="67.6">P51</text>
<text x="79.4" y="70.1">P52</text>
<text x="120.7" y="67.6">A7</text>
<text x="120.7" y="70.1">A8</text>
<text x="148" y="69.5">P64</text>
<text x="148" y="67">P66</text>
<text x="177.1" y="67">P65</text>
<text x="177.1" y="69.5">P63</text>
<text x="213.4" y="70.8">D4</text>
<text x="213.4" y="68.2">D3</text>
<text x="253.4" y="70.8">A4</text>
<text x="253.4" y="68.2">A3</text>
<text x="79.4" y="75.2">P54</text>
<text x="79.4" y="72.7">P53</text>
<text x="79.4" y="77.8">P55</text>
<text x="119.5" y="75.2">A10</text>
<text x="119.5" y="77.8">A11</text>
<text x="120.7" y="72.7">A9</text>
<text x="148" y="72">P62</text>
<text x="148" y="77.1">P56</text>
<text x="148" y="74.6">P60</text>
<text x="177.1" y="72">P61</text>
<text x="177.1" y="74.6">P57</text>
<text x="177.1" y="77.1">P55</text>
<text x="213.4" y="73.3">D5</text>
<text x="213.4" y="75.9">D6</text>
<text x="253.4" y="75.9">A6</text>
<text x="253.4" y="73.3">A5</text>
<text x="79.4" y="82.8">P57</text>
<text x="79.4" y="80.3">P56</text>
<text x="119.5" y="82.8">A13</text>
<text x="119.5" y="80.3">A12</text>
<text x="148" y="79.7">P54</text>
<text x="148" y="82.2">P52</text>
<text x="177.1" y="82.2">P51</text>
<text x="177.1" y="79.7">P53</text>
<text x="213.4" y="78.4">D7</text>
<text x="253.4" y="83.5">A9</text>
<text x="253.4" y="80.9">A8</text>
<text x="253.4" y="78.4">A7</text>
<text x="79.4" y="87.9">P60</text>
<text x="119.5" y="87.9">A15</text>
<text x="119.5" y="85.4">A14</text>
<text x="148" y="89.8">P24</text>
<text x="148" y="84.7">~{IRQ1}</text>
<text x="148" y="87.3">P26</text>
<text x="177.1" y="89.8">P23</text>
<text x="177.1" y="87.3">P25</text>
<text x="177.1" y="84.7">P27</text>
<text x="213.4" y="88.6">~{RST}</text>
<text x="252.2" y="86">A10</text>
<text x="252.2" y="88.6">A11</text>
<text x="79.4" y="95.5">P63</text>
<text x="79.4" y="90.5">P61</text>
<text x="79.4" y="93">P62</text>
<text x="120.1" y="95.5">~{LIR}1</text>
<text x="120.6" y="93">BA</text>
<text x="148" y="92.4">P22</text>
<text x="148" y="94.9">P20</text>
<text x="177.1" y="92.4">P21</text>
<text x="213.4" y="93.6">~{HALT}</text>
<text x="213.4" y="91.1">~{NMI}</text>
<text x="252.2" y="93.6">A13</text>
<text x="252.2" y="91.1">A12</text>
<text x="79.4" y="98.1">P64</text>
<text x="79.4" y="100.6">P65</text>
<text x="118.9" y="98.1">R/~{W}</text>
<text x="120.4" y="100.6">~{RD}</text>
<text x="213.4" y="96.2">~{IRQ1}</text>
<text x="252.2" y="96.2">A14</text>
<text x="252.2" y="98.7">A15</text>
<text x="79.4" y="103.2">P66</text>
<text x="79.4" y="105.7">P67</text>
<text x="118.6" y="105.7">PHI2</text>
<text x="120.3" y="103.2">~{WR}</text>
<text x="256.5" y="103.8">BA</text>
<text x="79.4" y="113.3">CPUCLK</text>
<text x="251.9" y="114">PHI2</text>
<text x="254.8" y="108.9">R/~{W}</text>
<text x="212.1" y="116.5">CPUCLK</text>
<text x="43.5" y="143.2">MP0</text>
<text x="148.6" y="139.4">P65</text>
<text x="162.6" y="139.4">P66</text>
<text x="176.5" y="139.4">P67</text>
<text x="43.5" y="150.1">MP1</text>
<text x="20" y="166.7" transform="rotate(-90 20 166.7)">MP0</text>
<text x="28.9" y="166.7" transform="rotate(-90 28.9 166.7)">MP1</text>
<text x="40" y="162.8">P20</text>
<text x="53.3" y="162.8">P21</text>
<text x="66.7" y="162.8">P22</text>
<text x="80" y="162.8">P23</text>
<text x="94" y="162.8">P24</text>
<text x="107.9" y="162.8">P60</text>
<text x="121.3" y="162.8">P61</text>
<text x="134.6" y="162.8">P62</text>
<text x="148" y="162.8">P63</text>
<text x="161.9" y="162.8">P64</text>
<text x="39.4" y="185.7">P25</text>
<text x="52.7" y="185.7">P26</text>
<text x="66" y="185.7">P27</text>
<text x="79.4" y="185.7">P51</text>
<text x="93.3" y="185.7">P52</text>
<text x="107.3" y="185.1">P53</text>
<text x="120.6" y="185.1">P54</text>
<text x="134" y="185.1">P55</text>
<text x="147.3" y="185.1">P56</text>
<text x="161.3" y="185.1">P57</text>
</g>
<g font-size="1.8" fill="#a90000">
<text x="88.2" y="29.6">61</text>
<text x="88.2" y="27.1">63</text>
<text x="99.4" y="24.2" transform="rotate(-90 99.4 24.2)">26</text>
<text x="109.8" y="29.6">50</text>
<text x="109.8" y="27.1">51</text>
<text x="88.2" y="32.1">62</text>
<text x="88.2" y="34.7">64</text>
<text x="109.8" y="34.7">48</text>
<text x="109.8" y="32.1">49</text>
<text x="88.8" y="37.2">1</text>
<text x="109.8" y="39.8">46</text>
<text x="109.8" y="37.2">47</text>
<text x="88.8" y="42.3">2</text>
<text x="88.8" y="44.8">3</text>
<text x="88.8" y="47.4">4</text>
<text x="109.8" y="44.8">44</text>
<text x="109.8" y="42.3">45</text>
<text x="88.8" y="49.9">5</text>
<text x="88.8" y="52.5">6</text>
<text x="109.8" y="52.5">42</text>
<text x="109.8" y="49.9">43</text>
<text x="88.8" y="55">7</text>
<text x="88.8" y="57.5">8</text>
<text x="109.8" y="57.5">40</text>
<text x="109.8" y="55">41</text>
<text x="88.2" y="65.2">10</text>
<text x="88.8" y="60.1">9</text>
<text x="109.8" y="65.2">37</text>
<text x="109.8" y="62.6">38</text>
<text x="109.8" y="60.1">39</text>
<text x="159.3" y="64.5">1</text>
<text x="168.2" y="64.5">2</text>
<text x="88.2" y="67.7">11</text>
<text x="88.2" y="70.2">12</text>
<text x="109.8" y="70.2">34</text>
<text x="109.8" y="67.7">36</text>
<text x="159.3" y="67.1">3</text>
<text x="159.3" y="69.6">5</text>
<text x="168.2" y="67.1">4</text>
<text x="168.2" y="69.6">6</text>
<text x="88.2" y="72.8">13</text>
<text x="88.2" y="75.3">14</text>
<text x="88.2" y="77.9">15</text>
<text x="109.8" y="77.9">31</text>
<text x="109.8" y="75.3">32</text>
<text x="109.8" y="72.8">33</text>
<text x="158.7" y="77.2">11</text>
<text x="159.3" y="72.1">7</text>
<text x="159.3" y="74.7">9</text>
<text x="167.6" y="74.7">10</text>
<text x="167.6" y="77.2">12</text>
<text x="168.2" y="72.1">8</text>
<text x="88.2" y="80.4">16</text>
<text x="88.2" y="82.9">17</text>
<text x="109.8" y="82.9">29</text>
<text x="109.8" y="80.4">30</text>
<text x="158.7" y="79.8">13</text>
<text x="158.7" y="82.3">15</text>
<text x="167.6" y="79.8">14</text>
<text x="167.6" y="82.3">16</text>
<text x="210.7" y="83.6">1</text>
<text x="88.2" y="88">18</text>
<text x="109.8" y="88">27</text>
<text x="109.8" y="85.5">28</text>
<text x="158.7" y="84.8">17</text>
<text x="158.7" y="87.4">19</text>
<text x="158.7" y="89.9">21</text>
<text x="167.6" y="84.8">18</text>
<text x="167.6" y="87.4">20</text>
<text x="167.6" y="89.9">22</text>
<text x="210.7" y="86.1">1</text>
<text x="88.2" y="90.6">19</text>
<text x="88.2" y="93.1">20</text>
<text x="88.2" y="95.6">21</text>
<text x="109.8" y="93.1">52</text>
<text x="109.8" y="95.6">53</text>
<text x="158.7" y="92.5">23</text>
<text x="158.7" y="95">25</text>
<text x="167.6" y="92.5">24</text>
<text x="167.6" y="95">26</text>
<text x="88.2" y="98.2">22</text>
<text x="88.2" y="100.7">23</text>
<text x="109.8" y="98.2">54</text>
<text x="109.8" y="100.7">56</text>
<text x="124.4" y="100.7">1</text>
<text x="88.2" y="103.3">24</text>
<text x="88.2" y="105.8">25</text>
<text x="109.8" y="103.3">55</text>
<text x="109.8" y="105.8">57</text>
<text x="124.4" y="103.3">1</text>
<text x="260.3" y="106.4">1</text>
<text x="88.2" y="110.9">59</text>
<text x="88.2" y="113.4">60</text>
<text x="99.4" y="122.6" transform="rotate(-90 99.4 122.6)">58</text>
<text x="102" y="122.6" transform="rotate(-90 102 122.6)">35</text>
<text x="22.3" y="169.6" transform="rotate(-90 22.3 169.6)">2</text>
<text x="31.2" y="169.6" transform="rotate(-90 31.2 169.6)">2</text>
<text x="22.3" y="177.2" transform="rotate(-90 22.3 177.2)">1</text>
<text x="31.2" y="177.2" transform="rotate(-90 31.2 177.2)">1</text>
</g>
<g font-size="1.8" fill="#aaa">
<text x="233.4" y="58.5" transform="rotate(-90 233.4 58.5)">35</text>
<text x="238.5" y="57.9" transform="rotate(-90 238.5 57.9)">8</text>
<text x="223.5" y="65.8">31</text>
<text x="223.5" y="63.2">32</text>
<text x="223.5" y="60.7">33</text>
<text x="246.3" y="63.2">10</text>
<text x="246.3" y="65.8">11</text>
<text x="246.9" y="60.7">9</text>
<text x="223.5" y="70.9">29</text>
<text x="223.5" y="68.3">30</text>
<text x="246.3" y="68.3">12</text>
<text x="246.3" y="70.9">13</text>
<text x="223.5" y="75.9">27</text>
<text x="223.5" y="73.4">28</text>
<text x="246.3" y="73.4">14</text>
<text x="246.3" y="75.9">15</text>
<text x="223.5" y="78.5">26</text>
<text x="224.1" y="83.6">3</text>
<text x="246.3" y="78.5">16</text>
<text x="246.3" y="81">17</text>
<text x="246.3" y="83.6">18</text>
<text x="223.5" y="86.1">36</text>
<text x="223.5" y="88.6">40</text>
<text x="246.3" y="86.1">19</text>
<text x="246.3" y="88.6">20</text>
<text x="224.1" y="93.7">2</text>
<text x="224.1" y="91.2">6</text>
<text x="246.3" y="91.2">22</text>
<text x="246.3" y="93.7">23</text>
<text x="224.1" y="96.3">4</text>
<text x="246.3" y="96.3">24</text>
<text x="246.3" y="98.8">25</text>
<text x="246.9" y="106.4">5</text>
<text x="246.9" y="103.9">7</text>
<text x="246.3" y="109">34</text>
<text x="223.5" y="114">38</text>
<text x="223.5" y="116.6">39</text>
<text x="246.3" y="114">37</text>
<text x="236" y="127" transform="rotate(-90 236 127)">21</text>
</g>
<g font-size="1.8" fill="#989898">
<text x="226.6" y="64.4">D1</text>
<text x="226.6" y="61.8">D0</text>
<text x="239.6" y="62.8" transform="rotate(-90 239.6 62.8)">VCC</text>
<text x="243.4" y="64.4">A1</text>
<text x="243.4" y="61.8">A0</text>
<text x="226.6" y="72">D4</text>
<text x="226.6" y="69.4">D3</text>
<text x="226.6" y="66.9">D2</text>
<text x="234.5" y="72" transform="rotate(-90 234.5 72)">VCC_STANDBY</text>
<text x="243.4" y="66.9">A2</text>
<text x="243.4" y="69.4">A3</text>
<text x="243.4" y="72">A4</text>
<text x="226.6" y="77.1">D6</text>
<text x="226.6" y="74.5">D5</text>
<text x="243.4" y="74.5">A5</text>
<text x="243.4" y="77.1">A6</text>
<text x="226.6" y="79.6">D7</text>
<text x="243.4" y="79.6">A7</text>
<text x="243.4" y="82.1">A8</text>
<text x="226.6" y="84.7">MR</text>
<text x="226.6" y="87.2">RE</text>
<text x="226.6" y="89.8">~{RESET}</text>
<text x="242.2" y="87.2">A10</text>
<text x="242.2" y="89.8">A11</text>
<text x="243.4" y="84.7">A9</text>
<text x="226.6" y="94.8">~{HALT}</text>
<text x="226.6" y="92.3">~{NMI}</text>
<text x="242.2" y="92.3">A12</text>
<text x="242.2" y="94.8">A13</text>
<text x="226.6" y="97.4">~{IRQ}</text>
<text x="242.2" y="97.4">A14</text>
<text x="242.2" y="99.9">A15</text>
<text x="242" y="107.5">VMA</text>
<text x="243.3" y="105">BA</text>
<text x="241.6" y="110.1">R/~{W}</text>
<text x="226.6" y="115.2">XTAL</text>
<text x="226.6" y="117.7">EXTAL</text>
<text x="244.5" y="115.2">E</text>
<text x="237.1" y="124" transform="rotate(-90 237.1 124)">VSS</text>
<text x="238.2" y="126.9">U3</text>
<text x="238.2" y="128.9">MC6802</text>
</g>
</svg>
